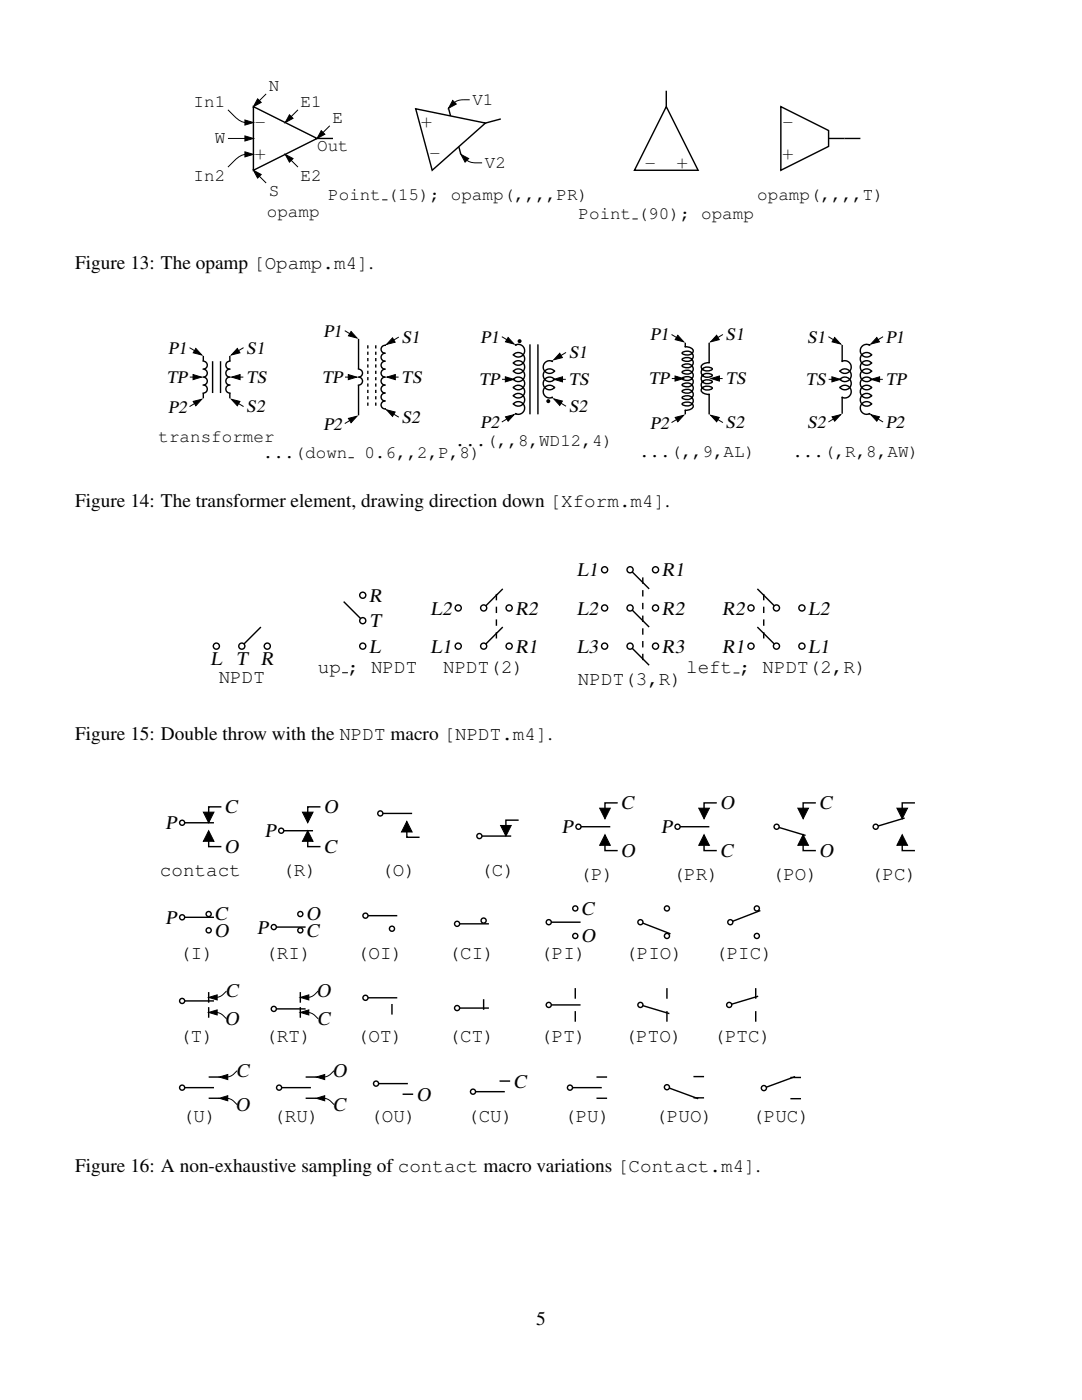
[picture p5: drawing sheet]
<svg xmlns="http://www.w3.org/2000/svg" width="216mm" height="279mm" viewBox="0 0 216 279" stroke-linecap="round" stroke-linejoin="round" font-family="sans-serif">
<g fill="none" stroke="#000" stroke-width=".28">
<path d="M132.9 18.1v3.2M50.6 21.3l12.7 6.3-12.7 6.4zM63.3 27.6h3.1M83 21.7l13.9 2.9-10.7 9.4zM89.5 21.6l.4 1.5M91.6 29.3l.4 1.5M99.9 23.7l-3 .9M132.9 21.3l6.4 12.7h-12.7zM155.8 21.3l9.5 4.7v3.2l-9.5 4.8zM165.3 27.6h6.4M40.4 72.1h.2M40.4 73.7h.2"/>
<path d="M40.4 75.3h.2M40.4 76.8h.2M40.4 78.4h.2M40.6 72.1a.79 .79 0 0 1 .8 .8 .79 .79 0 0 1-.8 .8M40.6 73.7a.79 .79 0 0 1 .8 .8 .79 .79 0 0 1-.8 .8M40.6 75.3a.79 .79 0 0 1 .8 .8 .79 .79 0 0 1-.8 .7M40.6 76.8a.79 .79 0 0 1 .8 .8 .79 .79 0 0 1-.8 .8M40.6 71v1.1M40.6 78.4v1.1M42.4 72.1v6.3M44 72.1v6.3M45.9 76.8a.79 .79 0 0 0-.8 .8 .79 .79 0 0 0 .8 .8"/>
<path d="M45.9 75.3a.79 .79 0 0 0-.8 .8 .79 .79 0 0 0 .8 .7M45.9 73.7a.79 .79 0 0 0-.8 .8 .79 .79 0 0 0 .8 .8M45.9 72.1a.79 .79 0 0 0-.8 .8 .79 .79 0 0 0 .8 .8M45.9 72.1h.1M45.9 73.7h.1M45.9 75.3h.1M45.9 76.8h.1M45.9 78.4h.1M45.9 71v1.1M45.9 78.4v1.1M71.4 73.7h.1M71.4 75.3h.1"/>
<path d="M71.4 76.8h.1M71.5 73.7a.79 .79 0 0 1 .8 .8 .79 .79 0 0 1-.8 .8M71.5 75.3a.79 .79 0 0 1 .8 .8 .79 .79 0 0 1-.8 .7M71.5 67.6v6.1M71.5 76.8v6.1M76.8 78.4a.79 .79 0 0 0-.8 .8 .79 .79 0 0 0 .8 .8M76.8 76.8a.79 .79 0 0 0-.8 .8 .79 .79 0 0 0 .8 .8M76.8 75.3a.79 .79 0 0 0-.8 .8 .79 .79 0 0 0 .8 .7M76.8 73.7a.79 .79 0 0 0-.8 .8 .79 .79 0 0 0 .8 .8M76.8 72.1a.79 .79 0 0 0-.8 .8 .79 .79 0 0 0 .8 .8M76.8 70.5a.79 .79 0 0 0-.8 .8 .79 .79 0 0 0 .8 .8M76.8 68.9a.79 .79 0 0 0-.8 .8 .79 .79 0 0 0 .8 .8"/>
<path d="M76.8 68.9h.1M76.8 72.1h.2M76.8 73.7h.2M76.8 75.3h.2M76.8 76.8h.2M76.8 78.4h.2M76.8 70.5h.2M76.8 68.9h.2M102.9 68.8h.1M102.9 68.8a1.27 1.27 0 0 1 1.6 .6 1.27 1.27 0 0 1-.4 1.6 1.27 1.27 0 0 1-1.7-.2 1.27 1.27 0 0 1 1.9-.1 1.27 1.27 0 0 1 0 1.8 1.27 1.27 0 0 1-1.9-.1 1.27 1.27 0 0 1 1.9-.1 1.27 1.27 0 0 1 0 1.9 1.27 1.27 0 0 1-1.9-.1 1.27 1.27 0 0 1 1.9-.1 1.27 1.27 0 0 1 0 1.8 1.27 1.27 0 0 1-1.9-.1 1.27 1.27 0 0 1 1.9-.1 1.27 1.27 0 0 1 0 1.8 1.27 1.27 0 0 1-1.9-.1 1.27 1.27 0 0 1 1.9-.1 1.27 1.27 0 0 1 0 1.9 1.27 1.27 0 0 1-1.9-.1 1.27 1.27 0 0 1 1.9-.1 1.27 1.27 0 0 1 0 1.8 1.27 1.27 0 0 1-1.9-.1 1.27 1.27 0 0 1 1.7-.2 1.27 1.27 0 0 1 .4 1.7 1.27 1.27 0 0 1-1.6 .5M105.7 68.7v14M107.3 68.7v14"/>
<path d="M110.2 72v.1a1.27 1.27 0 0 0-1.6 .5 1.27 1.27 0 0 0 .3 1.7 1.27 1.27 0 0 0 1.7-.2 1.27 1.27 0 0 0-1.8-.1 1.27 1.27 0 0 0 0 1.8 1.27 1.27 0 0 0 1.8-.1 1.27 1.27 0 0 0-1.8-.1 1.27 1.27 0 0 0 0 1.8 1.27 1.27 0 0 0 1.8-.1 1.27 1.27 0 0 0-1.7-.2 1.27 1.27 0 0 0-.3 1.7 1.27 1.27 0 0 0 1.6 .5v.1M136.7 68.4v.8a1.53 1.53 0 0 1 1.6 .8 1.37 1.37 0 0 1-2.2 .5 1.23 1.23 0 0 1 1.4-.4 1.23 1.23 0 0 1 .8 1.3 1.38 1.38 0 0 1-2.2 .3 1.23 1.23 0 0 1 1.4-.3 1.23 1.23 0 0 1 .8 1.3 1.38 1.38 0 0 1-2.2 .3 1.23 1.23 0 0 1 1.4-.3 1.23 1.23 0 0 1 .8 1.3 1.38 1.38 0 0 1-2.2 .3 1.23 1.23 0 0 1 1.4-.4 1.23 1.23 0 0 1 .8 1.3 1.38 1.38 0 0 1-2.2 .3 1.23 1.23 0 0 1 1.4-.3 1.23 1.23 0 0 1 .8 1.3 1.38 1.38 0 0 1-2.2 .3 1.23 1.23 0 0 1 1.4-.3 1.23 1.23 0 0 1 .8 1.3 1.38 1.38 0 0 1-2.2 .3 1.23 1.23 0 0 1 1.4-.4 1.23 1.23 0 0 1 .8 1.3 1.38 1.38 0 0 1-2.2 .4 1.23 1.23 0 0 1 1.4-.4 1.23 1.23 0 0 1 .8 1.3 1.38 1.38 0 0 1-2.2 .3 1.37 1.37 0 0 1 2.2 .5 1.31 1.31 0 0 1-1.6 .8v.8M141.5 68.4v4a1.53 1.53 0 0 0-1.6 .8 1.37 1.37 0 0 0 2.2 .4 1.23 1.23 0 0 0-1.4-.3 1.23 1.23 0 0 0-.7 1.3 1.38 1.38 0 0 0 2.1 .3 1.23 1.23 0 0 0-1.4-.3 1.23 1.23 0 0 0-.7 1.3 1.38 1.38 0 0 0 2.1 .3 1.23 1.23 0 0 0-1.4-.4 1.23 1.23 0 0 0-.7 1.3 1.38 1.38 0 0 0 2.1 .4 1.37 1.37 0 0 0-2.2 .4 1.31 1.31 0 0 0 1.6 .8v4M168 68.8v3.3a1.27 1.27 0 0 1 1.7 .5 1.27 1.27 0 0 1-.4 1.7 1.27 1.27 0 0 1-1.7-.2 1.27 1.27 0 0 1 1.9-.1 1.27 1.27 0 0 1 0 1.8 1.27 1.27 0 0 1-1.9-.1 1.27 1.27 0 0 1 1.9-.1 1.27 1.27 0 0 1 0 1.8 1.27 1.27 0 0 1-1.9-.1 1.27 1.27 0 0 1 1.7-.2 1.27 1.27 0 0 1 .4 1.7 1.27 1.27 0 0 1-1.7 .5v3.3M173.5 68.8a1.27 1.27 0 0 0-1.7 .6 1.27 1.27 0 0 0 .4 1.6 1.27 1.27 0 0 0 1.7-.2 1.27 1.27 0 0 0-1.8-.1 1.27 1.27 0 0 0 0 1.8 1.27 1.27 0 0 0 1.8-.1 1.27 1.27 0 0 0-1.8-.1 1.27 1.27 0 0 0 0 1.9 1.27 1.27 0 0 0 1.8-.1 1.27 1.27 0 0 0-1.8-.1 1.27 1.27 0 0 0 0 1.8 1.27 1.27 0 0 0 1.8-.1 1.27 1.27 0 0 0-1.8-.1 1.27 1.27 0 0 0 0 1.8 1.27 1.27 0 0 0 1.8-.1 1.27 1.27 0 0 0-1.8-.1 1.27 1.27 0 0 0 0 1.9 1.27 1.27 0 0 0 1.8-.1 1.27 1.27 0 0 0-1.8-.1 1.27 1.27 0 0 0 0 1.8 1.27 1.27 0 0 0 1.8-.1 1.27 1.27 0 0 0-1.7-.2 1.27 1.27 0 0 0-.4 1.7 1.27 1.27 0 0 0 1.7 .5M173.5 68.8h.1M76.8 81.6h.1M76.8 80a.79 .79 0 0 0-.8 .8 .79 .79 0 0 0 .8 .8M76.8 81.6h.2M76.8 80h.2M102.9 82.6h.1M173.5 82.6h.1"/>
<circle cx="103.7" cy="68.1" r=".25"/>
<circle cx="109.4" cy="80.1" r=".25"/>
</g>
<g fill="#000">
<path d="M51.4 19.7l.7 .7-1.5 .9zM48.9 23.9l1.7 .6-1.7 .5zM48.9 30.3l1.7 .5-1.7 .5zM48.9 27.1l1.7 .5-1.7 .5zM50.6 34l1.5 .8-.7 .7zM57.8 22.9l.7 .7-1.6 .9zM56.9 30.8l1.6 .8-.7 .8zM64.1 26.1l.7 .7-1.5 .8zM90.3 20l.8 .8-1.6 .8zM92 30.8l1.5 .8-.7 .8zM38.5 74.8l1.7 .5-1.7 .5zM39.1 69.5l1.2 1.3-1.7-.4z"/>
<path d="M47.4 69.5l.5 .9-1.7 .4zM46.2 75.3l1.7-.5v1zM69.5 74.8l1.7 .5-1.7 .5zM70 66.2l1.2 1.3-1.7-.5zM78.3 67.4l.5 .9-1.7 .4zM77.2 75.3l1.7-.5v1zM100.8 75.2l1.7 .5-1.7 .5zM101.4 67.4l1.2 1.3-1.7-.5zM111.7 70.5l.5 .9-1.7 .4zM110.6 75.7l1.6-.5v1zM134.7 75l1.7 .5-1.7 .6zM135.2 66.9l1.2 1.3-1.7-.4z"/>
<path d="M143 66.9l.5 .9-1.7 .4zM141.9 75.5l1.6-.5v1.1zM166 75.2l1.7 .5-1.7 .5zM166.6 67.4l1.1 1.3-1.7-.5zM175 67.4l.5 .8-1.7 .5zM173.8 75.7l1.7-.5v1zM38.6 80.1l1.7-.4-1.2 1.3zM46.2 79.7l1.7 .4-.5 .9zM69.5 83.5l1.7-.4-1.2 1.3zM77.1 81.8l1.7 .4-.5 .9zM100.9 83.2l1.7-.4-1.2 1.3zM110.5 79.6l1.7 .4-.5 .9z"/>
<path d="M134.7 83.3l1.7-.4-1.2 1.3zM141.8 82.9l1.7 .4-.5 .9zM166 83.2l1.7-.4-1.1 1.3zM173.8 82.8l1.7 .4-.5 .9z"/>
<circle cx="103.7" cy="68.1" r=".25"/>
<circle cx="109.4" cy="80.1" r=".25"/>
</g>
<g fill="none" stroke="#000" stroke-width=".2">
<path d="M51.4 19.7l.7 .7-1.5 .9zM53.1 18.7l-2.2 2.2M93.7 19.9a3.7 3.7 0 0 0-3.9 1.4M45.5 21.9a7.6 7.6 0 0 0 3.1 2.5l1.5 .1M45.5 27.6h4.6M48.9 23.9l1.7 .6-1.7 .5zM48.9 30.3l1.7 .5-1.7 .5zM48.9 27.1l1.7 .5-1.7 .5zM50.1 30.8a3.5 3.5 0 0 0-3.3 1.3l-1.3 1.2M50.6 34l1.5 .8-.7 .7zM50.9 34.3l2.2 2.2M56.9 30.8l1.6 .8-.7 .8z"/>
<path d="M57.3 31.2l2.2 2.1M57.8 22.9l.7 .7-1.6 .9zM59.5 21.9l-2.2 2.2M64.1 26.1l.7 .7-1.5 .8zM65.8 25.1l-2.2 2.2M76.3 39.9h1M90.3 20l.8 .8-1.6 .8zM92 30.8l1.5 .8-.7 .8zM92.3 31.2a2.97 2.97 0 0 0 2.6 1.3h1.3M126.2 43.7h1.1M37.8 69.4l2 1.2M37.9 75.3h1.8"/>
<path d="M38.5 74.8l1.7 .5-1.7 .5zM39.1 69.5l1.2 1.3-1.7-.4zM39.8 79.9l-2 1.2M46.2 79.7l1.7 .4-.5 .9zM46.2 75.3l1.7-.5v1zM46.6 79.9l2 1.2M46.7 75.3h1.9M47.4 69.5l.5 .9-1.7 .4zM48.6 69.4l-2 1.2M68.8 66l2 1.2M68.8 75.3h1.9M69.5 74.8l1.7 .5-1.7 .5z"/>
<path d="M70 66.2l1.2 1.3-1.7-.5zM77.2 75.3l1.7-.5v1zM77.7 75.3h1.8M78.3 67.4l.5 .9-1.7 .4zM79.6 67.3l-2 1.2M100.1 67.2l2.1 1.2M100.2 75.7h1.8M100.8 75.2l1.7 .5-1.7 .5zM101.4 67.4l1.2 1.3-1.7-.5zM110.5 79.6l1.7 .4-.5 .9zM110.6 75.7l1.6-.5v1zM110.9 79.9l2 1.2"/>
<path d="M111 75.7h1.9M111.7 70.5l.5 .9-1.7 .4zM112.9 70.3l-2 1.3M134 66.8l2 1.2M134 75.5h1.9M134.7 75l1.7 .5-1.7 .6zM135.2 66.9l1.2 1.3-1.7-.4zM141.9 75.5l1.6-.5v1.1zM142.3 75.5h1.9M143 66.9l.5 .9-1.7 .4zM144.2 66.8l-2 1.2M165.3 67.2l2 1.2"/>
<path d="M165.3 75.7h1.9M166 75.2l1.7 .5-1.7 .5zM166.6 67.4l1.1 1.3-1.7-.5zM173.8 75.7l1.7-.5v1zM174.3 75.7h1.9M175 67.4l.5 .8-1.7 .5zM176.2 67.2l-2 1.2M38.6 80.1l1.7-.4-1.2 1.3zM69.5 83.5l1.7-.4-1.2 1.3zM69.5 91.3h1.1M70.8 83.3l-2 1.2M77.1 81.8l1.7 .4-.5 .9z"/>
<path d="M77.6 82l2 1.3M100.9 83.2l1.7-.4-1.2 1.3zM102.2 83l-2.1 1.2M134.7 83.3l1.7-.4-1.2 1.3zM136 83.1l-2 1.2M141.8 82.9l1.7 .4-.5 .9zM142.2 83.1l2 1.2M166 83.2l1.7-.4-1.1 1.3zM167.3 83l-2 1.2M173.8 82.8l1.7 .4-.5 .9zM174.2 83l2 1.2"/>
<circle cx="102.4" cy="75.7" r=".07"/>
<circle cx="102.4" cy="77.3" r=".07"/>
<circle cx="102.4" cy="72.4" r=".07"/>
<circle cx="102.4" cy="79" r=".07"/>
<circle cx="102.4" cy="70.8" r=".07"/>
<circle cx="102.4" cy="74.1" r=".07"/>
<circle cx="102.9" cy="68.8" r=".07"/>
<circle cx="110.2" cy="72.1" r=".07"/>
<circle cx="110.2" cy="79.3" r=".07"/>
<circle cx="110.6" cy="75.7" r=".07"/>
<circle cx="110.6" cy="77.3" r=".07"/>
<circle cx="110.6" cy="74.1" r=".07"/>
<circle cx="136.7" cy="69.2" r=".07"/>
<circle cx="141.5" cy="78.7" r=".07"/>
<circle cx="141.5" cy="72.4" r=".07"/>
<circle cx="167.6" cy="75.7" r=".07"/>
<circle cx="167.6" cy="77.3" r=".07"/>
<circle cx="167.6" cy="74.1" r=".07"/>
<circle cx="168" cy="72.1" r=".07"/>
<circle cx="168" cy="79.3" r=".07"/>
<circle cx="173.5" cy="68.8" r=".07"/>
<circle cx="173.9" cy="75.7" r=".07"/>
<circle cx="173.9" cy="77.3" r=".07"/>
<circle cx="173.9" cy="72.4" r=".07"/>
<circle cx="173.9" cy="79" r=".07"/>
<circle cx="173.9" cy="74.1" r=".07"/>
<circle cx="173.9" cy="70.8" r=".07"/>
<circle cx="102.4" cy="80.6" r=".07"/>
<circle cx="102.9" cy="82.6" r=".07"/>
<circle cx="136.7" cy="81.9" r=".07"/>
<circle cx="173.5" cy="82.6" r=".07"/>
<circle cx="173.9" cy="80.6" r=".07"/>
</g>
<path d="M73.4 68.9v12.7M75 68.9v12.7" fill="none" stroke="#000" stroke-width=".28" stroke-dasharray=".6 .6" stroke-linecap="butt"/>
<circle cx="43.2" cy="129" r=".61" fill="#fff"/>
<g fill="none" stroke="#000" stroke-width=".28">
<path d="M48.3 129h.1M52.1 125.1l-3.8 3.9M53.3 129h.1"/>
<circle cx="43.2" cy="129" r=".61"/>
</g>
<circle cx="48.3" cy="129" r=".61" fill="#fff"/>
<circle cx="48.3" cy="129" r=".61" fill="none" stroke="#000" stroke-width=".28"/>
<circle cx="53.3" cy="129" r=".61" fill="#fff"/>
<circle cx="53.3" cy="129" r=".61" fill="none" stroke="#000" stroke-width=".28"/>
<circle cx="72.4" cy="129" r=".61" fill="#fff"/>
<g fill="none" stroke="#000" stroke-width=".28">
<path d="M72.4 118.8h.1M68.6 120.1l3.8 3.8M72.4 123.9h.1"/>
<circle cx="72.4" cy="129" r=".61"/>
</g>
<circle cx="72.4" cy="123.9" r=".61" fill="#fff"/>
<circle cx="72.4" cy="123.9" r=".61" fill="none" stroke="#000" stroke-width=".28"/>
<circle cx="72.4" cy="118.8" r=".61" fill="#fff"/>
<circle cx="72.4" cy="118.8" r=".61" fill="none" stroke="#000" stroke-width=".28"/>
<path d="M68.3 134.3h1.1" fill="none" stroke="#000" stroke-width=".2"/>
<circle cx="91.4" cy="129" r=".61" fill="#fff"/>
<g fill="none" stroke="#000" stroke-width=".28">
<path d="M96.5 129h.1M100.3 125.1l-3.8 3.9M101.6 129h.1"/>
<circle cx="91.4" cy="129" r=".61"/>
</g>
<circle cx="96.5" cy="129" r=".61" fill="#fff"/>
<circle cx="96.5" cy="129" r=".61" fill="none" stroke="#000" stroke-width=".28"/>
<circle cx="101.6" cy="129" r=".61" fill="#fff"/>
<circle cx="101.6" cy="129" r=".61" fill="none" stroke="#000" stroke-width=".28"/>
<circle cx="91.4" cy="121.3" r=".61" fill="#fff"/>
<g fill="none" stroke="#000" stroke-width=".28">
<path d="M100.3 117.5l-3.8 3.8M96.5 121.3h.1M101.6 121.3h.1"/>
<circle cx="91.4" cy="121.3" r=".61"/>
</g>
<circle cx="96.5" cy="121.3" r=".61" fill="#fff"/>
<circle cx="96.5" cy="121.3" r=".61" fill="none" stroke="#000" stroke-width=".28"/>
<circle cx="101.6" cy="121.3" r=".61" fill="#fff"/>
<circle cx="101.6" cy="121.3" r=".61" fill="none" stroke="#000" stroke-width=".28"/>
<path d="M99.1 127.4v-9.5" fill="none" stroke="#000" stroke-width=".28" stroke-dasharray="1.3 1.3" stroke-linecap="butt"/>
<circle cx="120.6" cy="113.7" r=".61" fill="#fff"/>
<g fill="none" stroke="#000" stroke-width=".28">
<path d="M125.7 113.7h.1M125.7 113.7l3.8 3.8M130.8 113.7h.1"/>
<circle cx="120.6" cy="113.7" r=".61"/>
</g>
<circle cx="125.7" cy="113.7" r=".61" fill="#fff"/>
<circle cx="125.7" cy="113.7" r=".61" fill="none" stroke="#000" stroke-width=".28"/>
<circle cx="130.8" cy="113.7" r=".61" fill="#fff"/>
<circle cx="130.8" cy="113.7" r=".61" fill="none" stroke="#000" stroke-width=".28"/>
<circle cx="120.6" cy="121.3" r=".61" fill="#fff"/>
<g fill="none" stroke="#000" stroke-width=".28">
<path d="M125.7 121.3h.1M125.7 121.3l3.8 3.8M130.8 121.3h.1"/>
<circle cx="120.6" cy="121.3" r=".61"/>
</g>
<circle cx="125.7" cy="121.3" r=".61" fill="#fff"/>
<circle cx="125.7" cy="121.3" r=".61" fill="none" stroke="#000" stroke-width=".28"/>
<circle cx="130.8" cy="121.3" r=".61" fill="#fff"/>
<circle cx="130.8" cy="121.3" r=".61" fill="none" stroke="#000" stroke-width=".28"/>
<circle cx="120.6" cy="129" r=".61" fill="#fff"/>
<g fill="none" stroke="#000" stroke-width=".28">
<path d="M125.7 129h.1M125.7 129l3.8 3.8M130.8 129h.1"/>
<circle cx="120.6" cy="129" r=".61"/>
</g>
<circle cx="125.7" cy="129" r=".61" fill="#fff"/>
<circle cx="125.7" cy="129" r=".61" fill="none" stroke="#000" stroke-width=".28"/>
<circle cx="130.8" cy="129" r=".61" fill="#fff"/>
<circle cx="130.8" cy="129" r=".61" fill="none" stroke="#000" stroke-width=".28"/>
<path d="M128.3 115.2v17.2" fill="none" stroke="#000" stroke-width=".28" stroke-dasharray="1.3 1.3" stroke-linecap="butt"/>
<circle cx="160" cy="129" r=".61" fill="#fff"/>
<g fill="none" stroke="#000" stroke-width=".28">
<path d="M149.9 129h.1M151.1 125.1l3.8 3.9M154.9 129h.1"/>
<circle cx="160" cy="129" r=".61"/>
</g>
<circle cx="154.9" cy="129" r=".61" fill="#fff"/>
<circle cx="154.9" cy="129" r=".61" fill="none" stroke="#000" stroke-width=".28"/>
<circle cx="149.9" cy="129" r=".61" fill="#fff"/>
<circle cx="149.9" cy="129" r=".61" fill="none" stroke="#000" stroke-width=".28"/>
<circle cx="160" cy="121.3" r=".61" fill="#fff"/>
<g fill="none" stroke="#000" stroke-width=".28">
<path d="M151.1 117.5l3.8 3.8M149.9 121.3h.1M154.9 121.3h.1"/>
<circle cx="160" cy="121.3" r=".61"/>
</g>
<circle cx="154.9" cy="121.3" r=".61" fill="#fff"/>
<circle cx="154.9" cy="121.3" r=".61" fill="none" stroke="#000" stroke-width=".28"/>
<circle cx="149.9" cy="121.3" r=".61" fill="#fff"/>
<circle cx="149.9" cy="121.3" r=".61" fill="none" stroke="#000" stroke-width=".28"/>
<path d="M152.4 127.4v-9.5" fill="none" stroke="#000" stroke-width=".28" stroke-dasharray="1.3 1.3" stroke-linecap="butt"/>
<path d="M146.4 134.3h1.1" fill="none" stroke="#000" stroke-width=".2"/>
<circle cx="36.3" cy="164.2" r=".51" fill="#fff"/>
<g fill="none" stroke="#000" stroke-width=".28">
<path d="M36.9 164.2h5.8M41.6 166.1v2.9h2.6M44.2 161h-2.6v2.9"/>
<circle cx="36.3" cy="164.2" r=".51"/>
</g>
<path d="M40.6 162.1h2.1l-1.1 2.1zM41.6 165.8l1.1 2.1h-2.1z" fill="#000"/>
<path d="M40.6 162.1h2.1l-1.1 2.1zM41.6 165.8l1.1 2.1h-2.1z" fill="none" stroke="#000" stroke-width=".2"/>
<circle cx="56.1" cy="165.8" r=".51" fill="#fff"/>
<g fill="none" stroke="#000" stroke-width=".28">
<path d="M56.6 165.8h5.9M61.4 166.1v2.9h2.5M63.9 161h-2.5v2.9"/>
<circle cx="56.1" cy="165.8" r=".51"/>
</g>
<path d="M60.3 162.1h2.2l-1.1 2.1zM61.4 165.8l1.1 2.1h-2.2z" fill="#000"/>
<path d="M60.3 162.1h2.2l-1.1 2.1zM61.4 165.8l1.1 2.1h-2.2z" fill="none" stroke="#000" stroke-width=".2"/>
<circle cx="75.9" cy="162.3" r=".51" fill="#fff"/>
<g fill="none" stroke="#000" stroke-width=".28">
<path d="M76.4 162.3h5.8M81.2 164.2v2.9h2.5"/>
<circle cx="75.9" cy="162.3" r=".51"/>
</g>
<path d="M81.2 163.9l1 2.1h-2.1z" fill="#000"/>
<path d="M81.2 163.9l1 2.1h-2.1z" fill="none" stroke="#000" stroke-width=".2"/>
<circle cx="95.7" cy="166.9" r=".51" fill="#fff"/>
<g fill="none" stroke="#000" stroke-width=".28">
<path d="M96.2 166.9h5.8M103.5 163.7h-2.6v2.8"/>
<circle cx="95.7" cy="166.9" r=".51"/>
</g>
<path d="M99.9 164.7h2.1l-1.1 2.2z" fill="#000"/>
<path d="M99.9 164.7h2.1l-1.1 2.2z" fill="none" stroke="#000" stroke-width=".2"/>
<circle cx="115.4" cy="165" r=".51" fill="#fff"/>
<g fill="none" stroke="#000" stroke-width=".28">
<path d="M115.9 165h5.9M120.7 166.9v2.9h2.6M123.3 160.2h-2.6v2.9"/>
<circle cx="115.4" cy="165" r=".51"/>
</g>
<path d="M119.7 161.3h2.1l-1.1 2.1zM120.7 166.6l1.1 2.1h-2.1z" fill="#000"/>
<path d="M119.7 161.3h2.1l-1.1 2.1zM120.7 166.6l1.1 2.1h-2.1z" fill="none" stroke="#000" stroke-width=".2"/>
<circle cx="135.2" cy="165" r=".51" fill="#fff"/>
<g fill="none" stroke="#000" stroke-width=".28">
<path d="M135.7 165h5.8M140.5 166.9v2.9h2.5M143 160.2h-2.5v2.9"/>
<circle cx="135.2" cy="165" r=".51"/>
</g>
<path d="M139.4 161.3h2.1l-1 2.1zM140.5 166.6l1 2.1h-2.1z" fill="#000"/>
<path d="M139.4 161.3h2.1l-1 2.1zM140.5 166.6l1 2.1h-2.1z" fill="none" stroke="#000" stroke-width=".2"/>
<circle cx="155" cy="165" r=".51" fill="#fff"/>
<g fill="none" stroke="#000" stroke-width=".28">
<path d="M155.5 165.1l5.2 1.6M160.3 166.9v2.9h2.5M162.8 160.2h-2.5v2.9"/>
<circle cx="155" cy="165" r=".51"/>
</g>
<path d="M159.2 161.3h2.1l-1 2.1zM160.3 166.6l1 2.1h-2.1z" fill="#000"/>
<path d="M159.2 161.3h2.1l-1 2.1zM160.3 166.6l1 2.1h-2.1z" fill="none" stroke="#000" stroke-width=".2"/>
<circle cx="174.7" cy="165" r=".51" fill="#fff"/>
<g fill="none" stroke="#000" stroke-width=".28">
<path d="M180 166.9v2.9h2.6M180.5 163.3l-5.3 1.5M182.6 160.2h-2.6v2.9"/>
<circle cx="174.7" cy="165" r=".51"/>
</g>
<path d="M179 161.3h2.1l-1.1 2.1zM180 166.6l1.1 2.1h-2.1z" fill="#000"/>
<path d="M179 161.3h2.1l-1.1 2.1zM180 166.6l1.1 2.1h-2.1z" fill="none" stroke="#000" stroke-width=".2"/>
<circle cx="36.3" cy="183.1" r=".51" fill="#fff"/>
<g fill="none" stroke="#000" stroke-width=".28">
<path d="M36.9 183.1h5.8"/>
<circle cx="36.3" cy="183.1" r=".51"/>
</g>
<circle cx="41.6" cy="182.4" r=".51" fill="#fff"/>
<circle cx="41.6" cy="182.4" r=".51" fill="none" stroke="#000" stroke-width=".28"/>
<circle cx="41.6" cy="185.7" r=".51" fill="#fff"/>
<circle cx="41.6" cy="185.7" r=".51" fill="none" stroke="#000" stroke-width=".28"/>
<circle cx="54.6" cy="185" r=".51" fill="#fff"/>
<g fill="none" stroke="#000" stroke-width=".28">
<path d="M55.1 185h5.9"/>
<circle cx="54.6" cy="185" r=".51"/>
</g>
<circle cx="59.9" cy="185.7" r=".51" fill="#fff"/>
<circle cx="59.9" cy="185.7" r=".51" fill="none" stroke="#000" stroke-width=".28"/>
<circle cx="59.9" cy="182.4" r=".51" fill="#fff"/>
<circle cx="59.9" cy="182.4" r=".51" fill="none" stroke="#000" stroke-width=".28"/>
<circle cx="72.9" cy="182.7" r=".51" fill="#fff"/>
<g fill="none" stroke="#000" stroke-width=".28">
<path d="M73.4 182.7h5.9"/>
<circle cx="72.9" cy="182.7" r=".51"/>
</g>
<circle cx="78.2" cy="185.3" r=".51" fill="#fff"/>
<circle cx="78.2" cy="185.3" r=".51" fill="none" stroke="#000" stroke-width=".28"/>
<circle cx="91.2" cy="184.4" r=".51" fill="#fff"/>
<g fill="none" stroke="#000" stroke-width=".28">
<path d="M91.7 184.4h5.9"/>
<circle cx="91.2" cy="184.4" r=".51"/>
</g>
<circle cx="96.5" cy="183.7" r=".51" fill="#fff"/>
<circle cx="96.5" cy="183.7" r=".51" fill="none" stroke="#000" stroke-width=".28"/>
<circle cx="109.5" cy="184" r=".51" fill="#fff"/>
<circle cx="109.5" cy="184" r=".51" fill="none" stroke="#000" stroke-width=".28"/>
<circle cx="114.8" cy="181.3" r=".51" fill="#fff"/>
<circle cx="114.8" cy="181.3" r=".51" fill="none" stroke="#000" stroke-width=".28"/>
<circle cx="114.8" cy="186.8" r=".51" fill="#fff"/>
<g fill="none" stroke="#000" stroke-width=".28">
<path d="M110 184h5.8"/>
<circle cx="114.8" cy="186.8" r=".51"/>
</g>
<circle cx="127.8" cy="184" r=".51" fill="#fff"/>
<circle cx="127.8" cy="184" r=".51" fill="none" stroke="#000" stroke-width=".28"/>
<circle cx="133.1" cy="181.3" r=".51" fill="#fff"/>
<circle cx="133.1" cy="181.3" r=".51" fill="none" stroke="#000" stroke-width=".28"/>
<circle cx="133.1" cy="186.8" r=".51" fill="#fff"/>
<g fill="none" stroke="#000" stroke-width=".28">
<path d="M128.3 184.2l5.5 2.2"/>
<circle cx="133.1" cy="186.8" r=".51"/>
</g>
<circle cx="145.7" cy="184" r=".51" fill="#fff"/>
<circle cx="145.7" cy="184" r=".51" fill="none" stroke="#000" stroke-width=".28"/>
<circle cx="151" cy="181.3" r=".51" fill="#fff"/>
<circle cx="151" cy="181.3" r=".51" fill="none" stroke="#000" stroke-width=".28"/>
<circle cx="151" cy="186.8" r=".51" fill="#fff"/>
<g fill="none" stroke="#000" stroke-width=".28">
<path d="M151.7 181.7l-5.5 2.2"/>
<circle cx="151" cy="186.8" r=".51"/>
</g>
<circle cx="36.3" cy="199.8" r=".51" fill="#fff"/>
<g fill="none" stroke="#000" stroke-width=".28">
<path d="M36.9 199.8h5.8M41.6 198v2.1M41.6 201v2.1"/>
<circle cx="36.3" cy="199.8" r=".51"/>
</g>
<path d="M41.6 199.1l1.7-.6v1.1zM41.6 202.1l1.7-.6v1.1z" fill="#000"/>
<path d="M41.6 199.1l1.7-.6v1.1zM45.2 197.8a2.93 2.93 0 0 1-3.1 1.3M41.6 202.1l1.7-.6v1.1zM42.1 202.1a2.93 2.93 0 0 1 3.1 1.2" fill="none" stroke="#000" stroke-width=".2"/>
<circle cx="54.6" cy="201.3" r=".51" fill="#fff"/>
<g fill="none" stroke="#000" stroke-width=".28">
<path d="M59.9 198v2.1M55.1 201.3h5.9M59.9 201v2.1"/>
<circle cx="54.6" cy="201.3" r=".51"/>
</g>
<path d="M59.9 199.1l1.7-.6v1.1zM59.9 202.1l1.7-.6v1.1z" fill="#000"/>
<path d="M59.9 199.1l1.7-.6v1.1zM63.5 197.8a2.93 2.93 0 0 1-3.1 1.3M59.9 202.1l1.7-.6v1.1zM60.4 202.1a2.93 2.93 0 0 1 3.1 1.2" fill="none" stroke="#000" stroke-width=".2"/>
<circle cx="72.9" cy="199.1" r=".51" fill="#fff"/>
<g fill="none" stroke="#000" stroke-width=".28">
<path d="M73.4 199.1h5.9M78.2 200.4v2.1"/>
<circle cx="72.9" cy="199.1" r=".51"/>
</g>
<circle cx="91.2" cy="201.2" r=".51" fill="#fff"/>
<g fill="none" stroke="#000" stroke-width=".28">
<path d="M96.5 199.4v2.1M91.7 201.2h5.9"/>
<circle cx="91.2" cy="201.2" r=".51"/>
</g>
<circle cx="109.5" cy="200.6" r=".51" fill="#fff"/>
<g fill="none" stroke="#000" stroke-width=".28">
<path d="M114.8 197.2v2.1M110 200.6h5.8M114.8 201.8v2.1"/>
<circle cx="109.5" cy="200.6" r=".51"/>
</g>
<circle cx="127.8" cy="200.6" r=".51" fill="#fff"/>
<g fill="none" stroke="#000" stroke-width=".28">
<path d="M133.1 197.2v2.1M128.3 200.7l5.3 1.6M133.1 201.8v2.1"/>
<circle cx="127.8" cy="200.6" r=".51"/>
</g>
<circle cx="145.5" cy="200.6" r=".51" fill="#fff"/>
<g fill="none" stroke="#000" stroke-width=".28">
<path d="M150.8 197.2v2.1M151.3 198.8l-5.3 1.6M150.8 201.8v2.1"/>
<circle cx="145.5" cy="200.6" r=".51"/>
</g>
<circle cx="36.3" cy="217.1" r=".51" fill="#fff"/>
<g fill="none" stroke="#000" stroke-width=".28">
<path d="M36.9 217.1h5.8M41.6 214.9h2.2M41.6 219.2h2.2"/>
<circle cx="36.3" cy="217.1" r=".51"/>
</g>
<path d="M43.8 214.9l1.6-.5v1.1zM43.8 219.2l1.6-.5v1z" fill="#000"/>
<path d="M43.8 214.9l1.6-.5v1.1zM43.8 219.2l1.6-.5v1zM44.2 219.2a2.93 2.93 0 0 1 3.1 1.3M47.3 213.7a2.93 2.93 0 0 1-3.1 1.2" fill="none" stroke="#000" stroke-width=".2"/>
<circle cx="55.7" cy="217.1" r=".51" fill="#fff"/>
<g fill="none" stroke="#000" stroke-width=".28">
<path d="M56.2 217.1h5.8M61 219.2h2.1M61 214.9h2.1"/>
<circle cx="55.7" cy="217.1" r=".51"/>
</g>
<path d="M63.1 214.9l1.7-.5v1.1zM63.1 219.2l1.7-.5v1z" fill="#000"/>
<path d="M63.1 214.9l1.7-.5v1.1zM63.1 219.2l1.7-.5v1zM63.6 219.2a2.93 2.93 0 0 1 3.1 1.3M66.7 213.7a2.93 2.93 0 0 1-3.1 1.2" fill="none" stroke="#000" stroke-width=".2"/>
<circle cx="75" cy="216.3" r=".51" fill="#fff"/>
<g fill="none" stroke="#000" stroke-width=".28">
<path d="M75.5 216.3h5.9M80.3 218.4h2.1"/>
<circle cx="75" cy="216.3" r=".51"/>
</g>
<circle cx="94.4" cy="217.9" r=".51" fill="#fff"/>
<g fill="none" stroke="#000" stroke-width=".28">
<path d="M94.9 217.9h5.8M99.7 215.8h2.1"/>
<circle cx="94.4" cy="217.9" r=".51"/>
</g>
<circle cx="113.7" cy="217.1" r=".51" fill="#fff"/>
<g fill="none" stroke="#000" stroke-width=".28">
<path d="M114.2 217.1h5.9M119 214.9h2.1M119 219.2h2.1"/>
<circle cx="113.7" cy="217.1" r=".51"/>
</g>
<circle cx="133.1" cy="217" r=".51" fill="#fff"/>
<g fill="none" stroke="#000" stroke-width=".28">
<path d="M133.6 217.2l5.7 2.1M138.4 214.9h2.1M138.4 219.1h2.1"/>
<circle cx="133.1" cy="217" r=".51"/>
</g>
<circle cx="152.4" cy="217.2" r=".51" fill="#fff"/>
<g fill="none" stroke="#000" stroke-width=".28">
<path d="M157.7 215h2.1M157.7 219.3h2.1M158.7 214.9l-5.8 2.1"/>
<circle cx="152.4" cy="217.2" r=".51"/>
</g>
<g font-size="3.8">
<text x="15" y="53.8">Figure 13: The opamp [Opamp.m4].</text>
<text x="15" y="101.3">Figure 14: The transformer element, drawing direction down [Xform.m4].</text>
<text x="115.1" y="115">L1</text>
<text x="132.1" y="115">R1</text>
<text x="73.6" y="120.1">R</text>
<text x="73.6" y="125.2">T</text>
<text x="85.9" y="122.6">L2</text>
<text x="102.8" y="122.6">R2</text>
<text x="115.1" y="122.6">L2</text>
<text x="132.1" y="122.6">R2</text>
<text x="144.1" y="122.6">R2</text>
<text x="161.3" y="122.6">L2</text>
<text x="73.6" y="130.2">L</text>
<text x="85.9" y="130.3">L1</text>
<text x="102.8" y="130.3">R1</text>
<text x="115.1" y="130.2">L3</text>
<text x="132.1" y="130.2">R3</text>
<text x="144.1" y="130.3">R1</text>
<text x="161.3" y="130.3">L1</text>
<text x="42" y="132.8">L T R</text>
<text x="43.6" y="136.3">NPDT</text>
<text x="63.4" y="134.3">up ; NPDT</text>
<text x="88.4" y="134.4">NPDT(2)</text>
<text x="115.3" y="136.8">NPDT(3,R)</text>
<text x="136.9" y="134.4">left ; NPDT(2,R)</text>
<text x="15" y="147.8">Figure 15: Double throw with the NPDT macro [NPDT.m4].</text>
<text x="123.9" y="161.5">C</text>
<text x="143.7" y="161.5">O</text>
<text x="163.4" y="161.5">C</text>
<text x="33.1" y="165.5">P</text>
<text x="44.8" y="162.3">C</text>
<text x="52.8" y="167.1">P</text>
<text x="64.6" y="162.3">O</text>
<text x="112.1" y="166.3">P</text>
<text x="131.9" y="166.3">P</text>
<text x="44.8" y="170.2">O</text>
<text x="64.6" y="170.2">C</text>
<text x="123.9" y="171">O</text>
<text x="143.7" y="171">C</text>
<text x="163.4" y="171">O</text>
<text x="31.9" y="174.9">contact</text>
<text x="56.3" y="174.8">(R)</text>
<text x="76.1" y="174.8">(O)</text>
<text x="95.9" y="174.8">(C)</text>
<text x="115.6" y="175.6">(P)</text>
<text x="134.2" y="175.6">(PR)</text>
<text x="154" y="175.6">(PO)</text>
<text x="173.8" y="175.6">(PC)</text>
<text x="33.1" y="184.4">P</text>
<text x="42.8" y="183.7">C</text>
<text x="61.1" y="183.7">O</text>
<text x="115.9" y="182.6">C</text>
<text x="35.8" y="191.4">(I)</text>
<text x="42.8" y="187">O</text>
<text x="51.3" y="186.3">P</text>
<text x="52.9" y="191.4">(RI)</text>
<text x="61.1" y="187">C</text>
<text x="71.2" y="191.4">(OI)</text>
<text x="89.5" y="191.4">(CI)</text>
<text x="107.8" y="191.4">(PI)</text>
<text x="115.9" y="188.1">O</text>
<text x="124.8" y="191.4">(PIO)</text>
<text x="142.7" y="191.4">(PIC)</text>
<text x="45" y="199.1">C</text>
<text x="63.2" y="199.1">O</text>
<text x="35.8" y="207.9">(T)</text>
<text x="44.9" y="204.6">O</text>
<text x="52.9" y="207.9">(RT)</text>
<text x="63.3" y="204.6">C</text>
<text x="71.2" y="207.9">(OT)</text>
<text x="89.5" y="207.9">(CT)</text>
<text x="107.8" y="207.9">(PT)</text>
<text x="124.6" y="207.9">(PTO)</text>
<text x="142.4" y="207.9">(PTC)</text>
<text x="47.1" y="215">C</text>
<text x="66.3" y="215">O</text>
<text x="47" y="221.7">O</text>
<text x="66.4" y="221.7">C</text>
<text x="83.1" y="219.7">O</text>
<text x="102.4" y="217">C</text>
<text x="36.3" y="224">(U)</text>
<text x="54.5" y="224">(RU)</text>
<text x="73.9" y="224">(OU)</text>
<text x="93.2" y="224">(CU)</text>
<text x="112.6" y="224">(PU)</text>
<text x="130.8" y="224">(PUO)</text>
<text x="150.1" y="224">(PUC)</text>
<text x="15" y="234">Figure 16: A non-exhaustive sampling of contact macro variations [Contact.m4].</text>
<text x="107" y="264.4">5</text>
</g>
<g font-size="3.5">
<text x="38.6" y="21.4">In1</text>
<text x="53.6" y="18.2">N</text>
<text x="60" y="21.4">E1</text>
<text x="94.3" y="21">V1</text>
<text x="42.8" y="28.6">W</text>
<text x="66.3" y="24.6">E</text>
<text x="63.3" y="30.2">Out</text>
<text x="96.7" y="33.6">V2</text>
<text x="38.6" y="36">In2</text>
<text x="53.6" y="39.1">S</text>
<text x="60" y="36">E2</text>
<text x="65.5" y="40">Point (15); opamp(,,,,PR)</text>
<text x="151.1" y="39.9">opamp(,,,,T)</text>
<text x="53.2" y="43.4">opamp</text>
<text x="115.4" y="43.8">Point (90); opamp</text>
<text x="33.6" y="70.6">P1</text>
<text x="49.1" y="70.6">S1</text>
<text x="64.5" y="67.2">P1</text>
<text x="80.1" y="68.4">S1</text>
<text x="95.9" y="68.4">P1</text>
<text x="113.5" y="71.5">S1</text>
<text x="129.7" y="68">P1</text>
<text x="144.8" y="67.9">S1</text>
<text x="161" y="68.4">S1</text>
<text x="176.7" y="68.4">P1</text>
<text x="33.2" y="76.4">TP</text>
<text x="49.1" y="76.4">TS</text>
<text x="64.2" y="76.4">TP</text>
<text x="80.1" y="76.4">TS</text>
<text x="95.5" y="76.9">TP</text>
<text x="113.4" y="76.9">TS</text>
<text x="129.4" y="76.7">TP</text>
<text x="144.7" y="76.7">TS</text>
<text x="160.7" y="76.9">TS</text>
<text x="176.7" y="76.9">TP</text>
<text x="33.6" y="82.3">P2</text>
<text x="49.1" y="82.3">S2</text>
<text x="113.5" y="82.2">S2</text>
<text x="31.6" y="88.2">transformer</text>
<text x="64.5" y="85.7">P2</text>
<text x="80.1" y="84.4">S2</text>
<text x="90.7" y="88.9">...(,,8,WD12,4)</text>
<text x="95.9" y="85.4">P2</text>
<text x="129.7" y="85.5">P2</text>
<text x="144.8" y="85.5">S2</text>
<text x="161" y="85.4">S2</text>
<text x="176.7" y="85.4">P2</text>
<text x="52.5" y="91.4">...(down</text>
<text x="72.7" y="91.4">0.6,,2,P,8)</text>
<text x="127.5" y="91.2">...(,,9,AL)</text>
<text x="158.1" y="91.2">...(,R,8,AW)</text>
</g>
<g font-size="2.8">
<text x="50.8" y="25.2">−</text>
<text x="84" y="25.1">+</text>
<text x="156.1" y="25.2">−</text>
<text x="50.8" y="31.5">+</text>
<text x="85.6" y="31.3">−</text>
<text x="128.6" y="33.3">−</text>
<text x="135" y="33.3">+</text>
<text x="156.1" y="31.5">+</text>
</g>
</svg>
